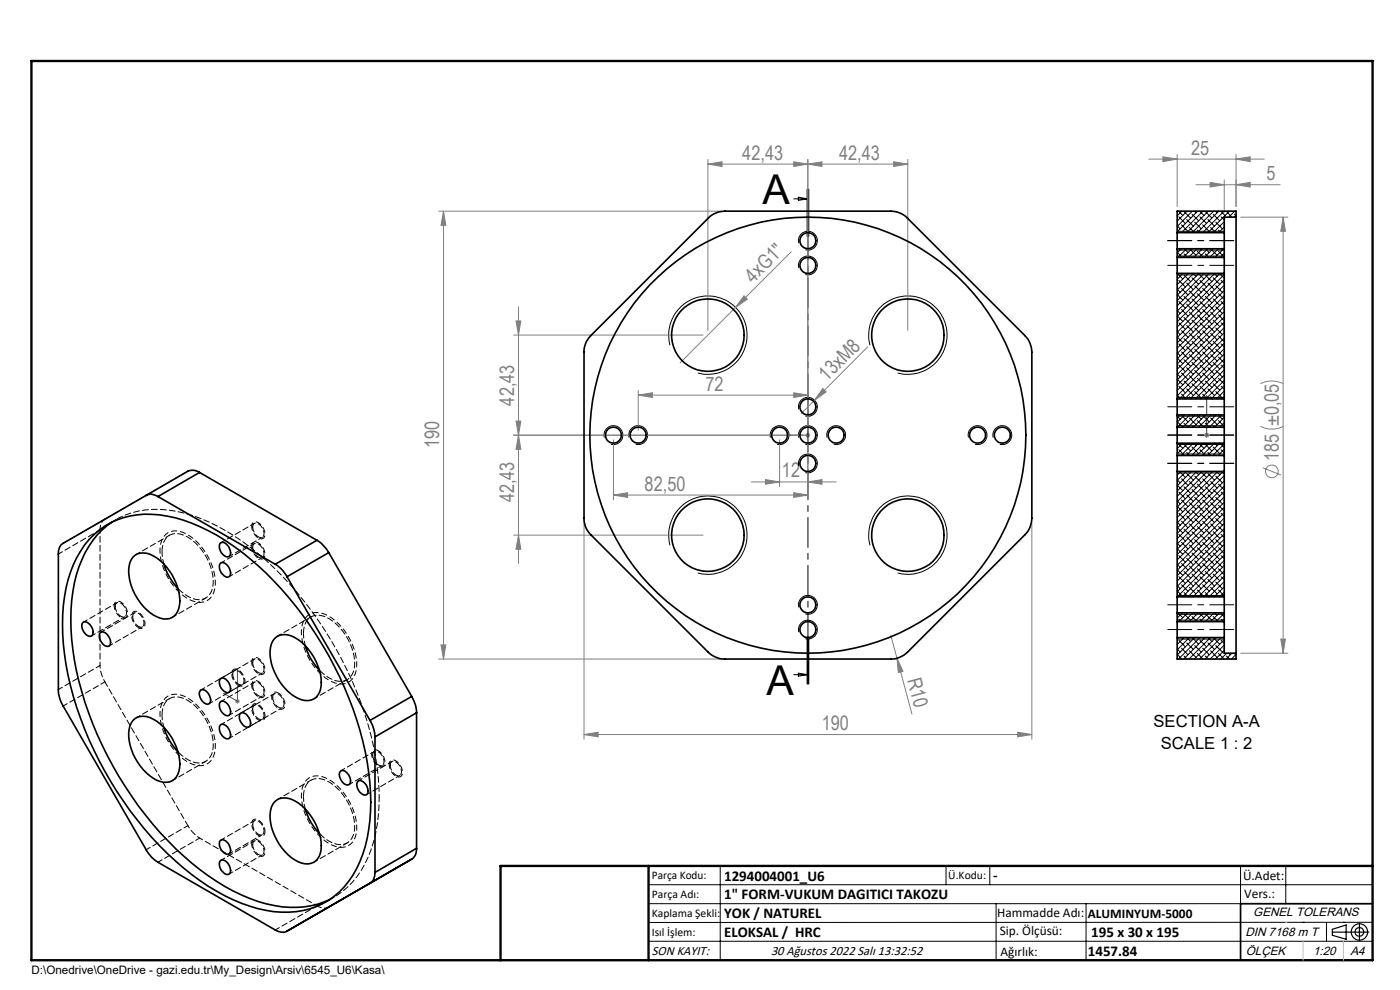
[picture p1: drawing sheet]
<svg xmlns="http://www.w3.org/2000/svg" width="297mm" height="210mm" viewBox="0 0 297 210" stroke-linecap="round" stroke-linejoin="round" font-family="sans-serif">
<g fill="none" stroke="#808080" stroke-width=".21">
<path d="M150.2 34.8l3-.5v1zM150.2 34.8h42.4M150.2 33.8v36.3M168.4 34.3l3 .5-3 .5zM171.4 33.8v57.5M171.4 34.8l3-.5v1zM189.6 34.3l3 .5-3 .5zM192.6 33.8v36.3M243.7 33.8h24.5M246.7 33.3l3 .5-3 .5zM249.7 32.8v11M253.7 39.2h17.9"/>
<path d="M256.7 38.7l3 .5-3 .5zM259.7 38.2v6.8M262.2 39.2l3-.5v1zM262.2 33.8l3-.5v1zM262.2 32.8v11M93.1 44.8h59.7M94.1 44.8v95M94.1 44.8l.5 3h-1zM167.9 53.4l-23.6 23.6M263.2 46.1h10M272.2 46.1v92.5M272.2 46.1l.5 3h-1z"/>
<path d="M109 71.1h40.2M109.5 68.1h1l-.5 3zM110 65.1v54.4M157.8 62.8l.7 .7-2.5 1.7zM184.1 73.6l-14.1 14.1M109 92.3h61.4M109.5 89.3h1l-.5 3zM110 92.3l.5 3h-1zM130.1 93.3v12.7M135.4 83.8l3-.5v1zM135.4 82.8v8.5M135.4 83.8h36"/>
<path d="M165.4 93.3v9.9M168.4 83.3l3 .5-3 .5zM170.9 92.3h1M171 92l.7 .7M171.4 91.8v1M171.4 93.3v12.7M171.7 92l-.7 .7M174.6 82.4l.7 .7-2.5 1.8zM255.5 92.3h1M255.6 92l.7 .7M256 91.8v1M256.3 92l-.7 .7"/>
<path d="M267.4 90.4a5.4 5.4 0 0 0 4.8 0M267.4 81.4l.3-.2a5.3 5.3 0 0 1 4.5 .2M267.9 99.2l3.8 1.5M109 113.5h40.2M110 113.5l.5 3h-1zM123.9 110.9v45.9M130.1 105l3-.5v1zM130.1 105h41.3M159.4 102.2h18M162.4 101.7l3 .5-3 .5zM168.4 104.5l3 .5-3 .5zM171.4 102.2l3-.5v1z"/>
<path d="M218.9 110.9v45.9M93.1 139.8h59.7M93.6 136.8h1l-.5 3zM189 134.8l1.3 4.8M190.3 139.6l1.3 2.8-1 .3zM190.3 139.6l3.2 11.9M263.2 138.6h10M271.7 135.6h1l-.5 3zM49.9 148.8h1M50 148.4l.7 .7M50.4 148.2v1.1M50.7 148.4l-.7 .7"/>
<path d="M123.9 155.8l3-.5v1zM123.9 155.8h95M215.9 155.3l3 .5-3 .5z"/>
<circle cx="269.8" cy="100" r="1.35"/>
</g>
<g fill="none" stroke="#000" stroke-width=".21">
<path d="M168.4 42.2h3M169.4 41.8l2 .4-2 .3zM169.4 51.6a2 2 0 0 1 1.8-2.6 2 2 0 0 1 2.2 2.2 2 2 0 0 1-2.5 1.8M169.4 56.8a2 2 0 0 1 1.8-2.5 2 2 0 0 1 2.2 2.2 2 2 0 0 1-2.5 1.7M171.2 40.1v10M171.4 40.1v10M171.6 40.1v10M249.7 49.1h10M249.7 53h10M249.7 58.3h10M249.7 54.3h10M142.1 73.2a8.3 8.3 0 0 1 7.3-10.4 8.3 8.3 0 0 1 9 9 8.3 8.3 0 0 1-10.4 7.3"/>
<path d="M184.6 73.2a8.3 8.3 0 0 1 7.3-10.4 8.3 8.3 0 0 1 9 9.1 8.3 8.3 0 0 1-10.5 7.2M128.2 92.8a2 2 0 0 1 1.8-2.5 2 2 0 0 1 2.1 2.2 2 2 0 0 1-2.5 1.8M133.5 92.8a2 2 0 0 1 1.8-2.5 2 2 0 0 1 2.1 2.2 2 2 0 0 1-2.5 1.8M163.4 92.8a2 2 0 0 1 1.8-2.5 2 2 0 0 1 2.2 2.2 2 2 0 0 1-2.5 1.8M169.4 92.8a2 2 0 0 1 1.8-2.5 2 2 0 0 1 2.2 2.2 2 2 0 0 1-2.5 1.8M169.4 86.8a1.99 1.99 0 0 1 1.8-2.5 1.99 1.99 0 0 1 2.1 2.2 1.99 1.99 0 0 1-2.4 1.7M169.4 98.8a2 2 0 0 1 1.8-2.5 2 2 0 0 1 2.2 2.2 2 2 0 0 1-2.5 1.8M175.4 92.8a2 2 0 0 1 1.8-2.5 2 2 0 0 1 2.2 2.2 2 2 0 0 1-2.5 1.8M205.5 92.8a2 2 0 0 1 1.8-2.5 2 2 0 0 1 2.1 2.2 2 2 0 0 1-2.5 1.8M210.7 92.8a2 2 0 0 1 1.8-2.5 2 2 0 0 1 2.1 2.2 2 2 0 0 1-2.5 1.8M249.7 90.3h10M249.7 94.3h10"/>
<path d="M249.7 88.3h10M249.7 84.3h10M249.7 96.3h10M142.1 115.7a8.3 8.3 0 0 1 7.3-10.5 8.3 8.3 0 0 1 9.1 9 8.3 8.3 0 0 1-10.5 7.4M184.6 115.7a8.3 8.3 0 0 1 7.3-10.5 8.3 8.3 0 0 1 9 9.1 8.3 8.3 0 0 1-10.5 7.3M249.7 100.3h10M169.4 134.1a2 2 0 0 1 1.8-2.5 2 2 0 0 1 2.2 2.1 2 2 0 0 1-2.5 1.8M169.4 128.8a2 2 0 0 1 1.8-2.5 2 2 0 0 1 2.2 2.2 2 2 0 0 1-2.5 1.7M171.2 135.1v10M171.4 135.1v10M171.6 135.1v10zM249.7 131.5h10"/>
<path d="M249.7 135.6h10M249.7 130.3h10M249.7 126.3h10M168.4 143.1h3M169.4 142.8l2 .3-2 .3zM137.6 187.7h153.6M137.6 191.7h153.6M137.6 199.7h153.6M152.8 183.7v20M200.7 183.7v4M210 183.7v4M211.3 191.7v12"/>
<path d="M230.4 191.7v12M263.2 183.7v20M272.8 183.7v8M276.4 195.6h.1M281.4 195.6v4.1M285 195.6h.1M291.2 195.6l-153.6 .1"/>
</g>
<path d="M33.9 116.8a12.8 12.8 0 0 0 6.5 10.5 3.3 3.3 0 0 0 5.2-2.5 12.3 12.3 0 0 0-6.7-11.8 3.3 3.3 0 0 0-4.9 3l-.1 .8M63.9 134.1a12.8 12.8 0 0 0 6.5 10.5 3.3 3.3 0 0 0 5.2-2.5 12.3 12.3 0 0 0-6.7-11.8 3.3 3.3 0 0 0-4.9 3l-.1 .8M33.9 151.4a12.8 12.8 0 0 0 6.5 10.5 3.3 3.3 0 0 0 5.2-2.4 12.3 12.3 0 0 0-6.7-11.9 3.3 3.3 0 0 0-4.9 3l-.1 .8M63.9 168.8a12.8 12.8 0 0 0 6.5 10.4 3.3 3.3 0 0 0 5.2-2.4 12.3 12.3 0 0 0-6.7-11.9 3.3 3.3 0 0 0-4.9 3l-.1 .9" fill="none" stroke="#000" stroke-width=".21" stroke-dasharray="1.3 .6" stroke-dashoffset=".6" stroke-linecap="butt"/>
<g fill="none" stroke="#000" stroke-width=".21" stroke-dasharray="1.3 .6" stroke-dashoffset=".4" stroke-linecap="butt">
<path d="M53.4 111.7a2.7 2.7 0 0 0 2.1 2.6 1.25 1.25 0 0 0 .5-1.9l-.2-.5a1.76 1.76 0 0 0-2-1.1l-.2 .2-.2 .7M53.4 116a2.7 2.7 0 0 0 2.1 2.6 1.25 1.25 0 0 0 .5-1.9l-.2-.5a1.76 1.76 0 0 0-2-1.2l-.2 .3-.2 .7M24.2 128.5a2.7 2.7 0 0 0 2.1 2.7 1.25 1.25 0 0 0 .6-2l-.3-.4a1.76 1.76 0 0 0-2-1.2l-.2 .2-.2 .7M29.4 133.1a.94 .94 0 0 0 1.2 0 .94 .94 0 0 0 .1-1.3l-.3-.9a1.76 1.76 0 0 0-2-1.2 1.76 1.76 0 0 0 0 2.4l1 1M50.6 145.4a.94 .94 0 0 0 1.2-.1 .94 .94 0 0 0 .1-1.2l-.3-1a1.76 1.76 0 0 0-2-1.1 1.76 1.76 0 0 0 0 2.3l1 1.1M53.4 145.4a2.7 2.7 0 0 0 2.1 2.6 1.25 1.25 0 0 0 .5-1.9l-.2-.5a1.76 1.76 0 0 0-2-1.2l-.2 .3-.2 .7M53.4 140.5a2.7 2.7 0 0 0 2.1 2.6 1.25 1.25 0 0 0 .5-1.9l-.2-.5a1.76 1.76 0 0 0-2-1.2l-.2 .3-.2 .7M56.2 151.9a2.7 2.7 0 0 0-2.1-2.6 1.25 1.25 0 0 0-.5 1.9l.2 .5a1.76 1.76 0 0 0 2 1.1l.2-.2 .2-.7M59.1 147a.94 .94 0 0 0-1.3 0 .94 .94 0 0 0-.1 1.3l.4 .9a1.76 1.76 0 0 0 2 1.2 1.76 1.76 0 0 0 0-2.4l-1-1M80.3 159.2a.94 .94 0 0 0-1.3 .1 .94 .94 0 0 0-.1 1.2l.4 .9a1.76 1.76 0 0 0 2 1.2 1.76 1.76 0 0 0 0-2.3l-1-1.1M53.4 179a2.7 2.7 0 0 0 2.1 2.7 1.25 1.25 0 0 0 .5-2l-.2-.4a1.76 1.76 0 0 0-2-1.2l-.2 .2-.2 .7M56.2 176.4a2.7 2.7 0 0 0-2.1-2.7 1.25 1.25 0 0 0-.5 2l.2 .4a1.76 1.76 0 0 0 2 1.2l.2-.2 .2-.7"/>
<path d="M82.6 162.2a2.7 2.7 0 0 0 2.1 2.6 1.25 1.25 0 0 0 .5-1.9l-.2-.5a1.76 1.76 0 0 0-2-1.1l-.2 .2-.2 .7"/>
</g>
<g fill="none" stroke="#000" stroke-width=".25">
<path d="M282.6 197.7h7.8M282.6 197.1l3-.9v3l-3-.8zM288.4 195.8v3.8M106.2 203.7h185"/>
<circle cx="288.4" cy="197.7" r="1.74"/>
<circle cx="288.4" cy="197.7" r=".93"/>
</g>
<path d="M167.2 92.3l.4-.1v.2zM171.4 84v8.3h-4.2M171.4 84l.1 .4h-.2zM256 92.3h.1M256 92.2v.2zM256 84v.4v-.4M256 84v8.3M47.4 147.1h.3v.2zM50.4 141.9v.4h-.1zM50.4 141.9v6.9l-3-1.7" fill="none" stroke="#00f" stroke-width=".21"/>
<path d="M247.7 51h14M247.7 56.3h14M261.7 51h-14M247.7 86.3h14M247.7 92.3h14M247.7 98.3h14M261.7 98.3h-14M261.7 92.3h-14M261.7 128.3h-14M261.7 133.5h-14" fill="none" stroke="#000" stroke-width=".21" stroke-dasharray="15.2 1.3 1.3 1.3" stroke-dashoffset="10.1"/>
<path d="M171.4 40.1v105" fill="none" stroke="#000" stroke-width=".21" stroke-dasharray="6.3 1.3 1.3 1.3" stroke-dashoffset="1.5"/>
<path d="M291.2 191.7h-28v12" fill="none" stroke="#000" stroke-width=".35"/>
<path d="M6.7 12.9h284.5v190.8h-284.5zM137.6 183.7v20M291.2 183.7h-185v20" fill="none" stroke="#000" stroke-width=".5"/>
<path d="M276.4 199.7v4M285 199.7v4" fill="none" stroke="#c0c0c0" stroke-width=".21"/>
<path d="M272.8 195.6h.1" fill="none" stroke="#c0c0c0" stroke-width=".25"/>
<g fill="#00f">
<path d="M167.2 92.3l.4 .1v-.2zM171.4 84l-.1 .4h.2z"/>
<path d="M47.4 147.1l.3 .2v-.2zM50.4 141.9l-.1 .4h.1zM256 92.2v.2zM256 84v.4zM256 92.2v.2zM256 84v.4z"/>
</g>
<g fill="#808080">
<path d="M157.8 62.8l.7 .7-2.5 1.7z"/>
<path d="M174.6 82.4l.7 .7-2.5 1.8z"/>
<path d="M190.3 139.6l1.3 2.8-1 .3z"/>
<path d="M168.4 83.3l3 .5-3 .5zM135.4 83.8l3-.5v1z"/>
<path d="M189.6 34.3l3 .5-3 .5zM171.4 34.8l3-.5v1zM168.4 104.5l3 .5-3 .5zM130.1 105l3-.5v1z"/>
<path d="M150.2 34.8l3-.5v1zM168.4 34.3l3 .5-3 .5zM123.9 155.8l3-.5v1zM215.9 155.3l3 .5-3 .5z"/>
<path d="M262.2 39.2l3-.5v1zM256.7 38.7l3 .5-3 .5z"/>
<path d="M272.2 46.1l.5 3h-1zM271.7 135.6h1l-.5 3z"/>
<path d="M110 113.5l.5 3h-1zM109.5 89.3h1l-.5 3zM94.1 44.8l.5 3h-1zM93.6 136.8h1l-.5 3z"/>
<path d="M109.5 68.1h1l-.5 3zM110 92.3l.5 3h-1z"/>
<path d="M162.4 101.7l3 .5-3 .5zM171.4 102.2l3-.5v1z"/>
<path d="M246.7 33.3l3 .5-3 .5zM262.2 33.8l3-.5v1z"/>
</g>
<g fill="none" stroke="#000" stroke-width=".35">
<path d="M249.7 54.6v3.4M249.7 49.3v3.5M249.7 54.6h10M249.7 58h10M249.7 52.8v1.8M249.7 58v26.6M249.7 49.3h10M249.7 52.8h10M259.7 54.6v3.4M259.7 49.3v3.5M259.7 52.8v1.8M259.7 58v26.6"/>
<path d="M262.2 46.1v92.5M262.2 46.1v-1.3h-12.5v4.5M262.2 46.1h-2.5v3.2M125.3 71.2l24.9-24.9a5 5 0 0 1 3.6-1.5h35.2a5 5 0 0 1 3.5 1.5l24.9 24.9a5 5 0 0 1 1.5 3.5v35.2a5 5 0 0 1-1.5 3.5l-24.9 25a5.2 5.2 0 0 1-3.5 1.4h-35.2a5.2 5.2 0 0 1-3.6-1.4l-24.9-25a4.8 4.8 0 0 1-1.4-3.5v-35.2a4.8 4.8 0 0 1 1.4-3.5zM249.7 84.6v3.4M249.7 90.6v3.4M249.7 96.6v3.4M249.7 84.6h10M249.7 88h10M249.7 96.6h10M249.7 94h10M249.7 88v2.6"/>
<path d="M249.7 94v2.6M249.7 90.6h10M259.7 84.6v3.4M259.7 90.6v3.4M259.7 96.6v3.4M259.7 88v2.6M259.7 94v2.6M18.9 114.5a17.1 17.1 0 0 1 16.6-5 40.8 40.8 0 0 1 19.2 10.5 75.3 75.3 0 0 1 23.5 43.8 36.5 36.5 0 0 1-1.9 19 16.7 16.7 0 0 1-18.2 10.6 37.8 37.8 0 0 1-19.2-9.3 75.9 75.9 0 0 1-24.9-43.1 40.1 40.1 0 0 1 1-19.7 20.9 20.9 0 0 1 3.9-6.8zM23.7 110.8a20.7 20.7 0 0 0-8.2 14.7 53.5 53.5 0 0 0 3.3 25.8 73.8 73.8 0 0 0 25.4 34.5 33.4 33.4 0 0 0 17.3 6.7 17.6 17.6 0 0 0 8.5-1.7M28.2 118.2a3.3 3.3 0 0 1 4.3-.3 11.5 11.5 0 0 1 5.6 10.3 3.1 3.1 0 0 1-4.8 2.6 11.3 11.3 0 0 1-5.9-10.8l.2-.7zM31 105.1l-17.6 10.1a2.41 2.41 0 0 0-1 2.3v28.8a7 7 0 0 0 1 3.5l17.6 30.5a6.8 6.8 0 0 0 2.5 2.6l24.9 14.4a2.59 2.59 0 0 0 2.5 .2M31 105.1a2.37 2.37 0 0 1 2.5 .2"/>
<path d="M33.5 105.3l24.9 14.4M34.7 119.7l.1 .1a13.4 13.4 0 0 0 2.9 5.1M42.3 100.2a2.58 2.58 0 0 0-2.5-.2l-8.8 5.1M42.3 100.2l-8.8 5.1M42.3 100.2l24.9 14.4M46.7 115.2a1.23 1.23 0 0 1 1.8 .8 1.48 1.48 0 0 1 0 2.1 2.09 2.09 0 0 1-1.8-2.9zM46.7 119.5a1.23 1.23 0 0 1 1.8 .8 1.45 1.45 0 0 1 0 2.1 1.85 1.85 0 0 1-1.9-1.8zM58.4 119.7a6.8 6.8 0 0 1 2.5 2.6M67.2 114.6a7.9 7.9 0 0 1 2.5 2.6M67.2 114.6l-8.8 5.1M69.7 117.2l-8.8 5.1M69.7 117.2l17.6 30.5"/>
<path d="M249.7 100v26.6M249.7 100h10M259.7 100v26.6M17.5 132.1a1.23 1.23 0 0 1 1.8 .7 1.45 1.45 0 0 1 0 2.1 2.12 2.12 0 0 1-1.9-2.5zM21.2 134.3a1.23 1.23 0 0 1 1.8 .7 1.45 1.45 0 0 1 0 2.1 2.12 2.12 0 0 1-1.8-2.8zM58.2 135.5a3.8 3.8 0 0 1 5.1 .2 11.8 11.8 0 0 1 4.8 9.8 3.1 3.1 0 0 1-4.8 2.7 11.5 11.5 0 0 1-5.9-10.9l.2-.7zM60.9 122.3l17.6 30.5M64.7 137l.1 .1a12.9 12.9 0 0 0 3 5.1M249.7 131.9v3.3M249.7 126.6v3.4M249.7 135.2v4.6h12.5v-1.2M249.7 130v1.9"/>
<path d="M249.7 131.9h10M249.7 135.2h10M249.7 126.6h10M249.7 130h10M259.7 131.9v3.3M259.7 126.6v3.4M259.7 130v1.9M259.7 135.2v3.4h2.5M28.2 152.8a3.3 3.3 0 0 1 4.3-.2 11.5 11.5 0 0 1 5.6 10.3 3.1 3.1 0 0 1-4.8 2.6 11.4 11.4 0 0 1-5.9-10.9l.2-.7zM34.7 154.3l.1 .1a13.4 13.4 0 0 0 2.9 5.1M42.5 146.5a1.23 1.23 0 0 1 1.8 .7 1.29 1.29 0 0 1-.3 2.2 2.25 2.25 0 0 1-1.5-2.9zM46.7 148.9a1.23 1.23 0 0 1 1.8 .8 1.48 1.48 0 0 1 0 2.1 2.09 2.09 0 0 1-1.8-2.9z"/>
<path d="M46.7 144a1.23 1.23 0 0 1 1.8 .8 1.48 1.48 0 0 1 0 2.1 2.09 2.09 0 0 1-1.8-2.9zM46.7 153.8a1.23 1.23 0 0 1 1.8 .8 1.48 1.48 0 0 1 0 2.1 2.09 2.09 0 0 1-1.8-2.9zM50.9 151.4a1.23 1.23 0 0 1 1.8 .7 1.45 1.45 0 0 1 0 2.1 2.12 2.12 0 0 1-1.8-2.8zM78.5 152.8a7.3 7.3 0 0 1 1.1 3.5M79.6 156.3v28.8M87.3 147.7a6.8 6.8 0 0 1 1.1 3.5M87.3 147.7l-8.8 5.1M88.4 151.2l-8.8 5.1M88.4 151.2v28.7M46.7 178.3a1.29 1.29 0 0 1 1.8 .8 1.48 1.48 0 0 1 0 2.1 2.09 2.09 0 0 1-1.8-2.9zM58.2 170.1a3.8 3.8 0 0 1 5.1 .2 11.8 11.8 0 0 1 4.8 9.9 3.1 3.1 0 0 1-4.8 2.6 11.5 11.5 0 0 1-5.9-10.9l.2-.7zM64.7 171.6l.1 .1a12.9 12.9 0 0 0 3 5.1"/>
<path d="M72.2 163.6a1.24 1.24 0 0 1 1.8 .8 1.54 1.54 0 0 1 0 2.1 1.81 1.81 0 0 1-2-1.8v-.4zM75.9 165.8a1.24 1.24 0 0 1 1.8 .7 1.48 1.48 0 0 1 0 2.1 2.08 2.08 0 0 1-1.8-2.8zM88.4 179.9a2.41 2.41 0 0 1-1.1 2.3M88.4 179.9l-8.8 5.2M46.7 182.6a1.23 1.23 0 0 1 1.8 .8 1.45 1.45 0 0 1 0 2 1.85 1.85 0 0 1-1.9-1.7zM78.5 187.4l-17.6 10.1M79.6 185.1a2.52 2.52 0 0 1-1.1 2.3M87.3 182.2l-8.8 5.2M87.3 182.2l-26.4 15.3"/>
<circle cx="171.4" cy="56.3" r="1.7"/>
<circle cx="171.4" cy="51.1" r="1.69"/>
<circle cx="150.2" cy="71.1" r="7.7"/>
<circle cx="192.6" cy="71.1" r="7.7"/>
<circle cx="130.1" cy="92.3" r="1.7"/>
<circle cx="135.4" cy="92.3" r="1.7"/>
<circle cx="165.4" cy="92.3" r="1.69"/>
<circle cx="171.4" cy="92.3" r="46.3"/>
<circle cx="171.4" cy="86.3" r="1.69"/>
<circle cx="171.4" cy="92.3" r="1.69"/>
<circle cx="171.4" cy="98.3" r="1.69"/>
<circle cx="177.4" cy="92.3" r="1.69"/>
<circle cx="207.4" cy="92.3" r="1.7"/>
<circle cx="212.6" cy="92.3" r="1.7"/>
<circle cx="150.2" cy="113.5" r="7.7"/>
<circle cx="192.6" cy="113.5" r="7.7"/>
<circle cx="171.4" cy="128.3" r="1.7"/>
<circle cx="171.4" cy="133.5" r="1.69"/>
</g>
<path d="M24.6 110.2l-1.8 1M80.4 169.1a67.1 67.1 0 0 0-10.2-33.3 66.3 66.3 0 0 0-22.5-23.3 27.9 27.9 0 0 0-16.8-4.3 16 16 0 0 0-7.2 2.5M69.1 191.3l1.8-1" fill="none" stroke="#000" stroke-width=".21" stroke-dasharray="1.3 .6" stroke-dashoffset=".6"/>
<g fill="none" stroke="#000" stroke-width=".21" stroke-dasharray="1.3 .6" stroke-dashoffset=".3">
<path d="M12.4 117.5l8.8-5.1M21.2 112.4a2.5 2.5 0 0 1 1.1-2.3M22.3 110.1l-8.9 5.1M34.8 119.6l-.4-2.5M64.8 136.9l-.4-2.5M13.4 149.7l8.9-5.1M21.2 141.2l-8.8 5.1M34.8 154.3l-.4-2.6M39.9 175.1l-8.9 5.1M64.8 171.6l-.4-2.6M33.5 182.9l8.9-5.1M67.3 192.1l-8.9 5.2"/>
<path d="M69.8 192.4a2.5 2.5 0 0 1-2.5-.3M70 190.8a18.2 18.2 0 0 0 9.2-12.2 34.6 34.6 0 0 0 1.2-9.5"/>
</g>
<path d="M34.4 117.1a3.3 3.3 0 0 1 2.8-3.9 7.3 7.3 0 0 1 5.5 3.4 10.1 10.1 0 0 1 2.2 8.6 2.96 2.96 0 0 1-4.2 1.7 8.3 8.3 0 0 1-2.9-2.1M64.4 134.4a3.3 3.3 0 0 1 3.5-3.9 10.1 10.1 0 0 1 6.8 7 6.4 6.4 0 0 1-.4 6.2 3.3 3.3 0 0 1-4.3 .2l-2.2-1.7M34.4 151.7a3.3 3.3 0 0 1 2.8-3.9 7.3 7.3 0 0 1 5.5 3.4 10.1 10.1 0 0 1 2.2 8.7 2.96 2.96 0 0 1-4.2 1.6 8.3 8.3 0 0 1-2.9-2M64.4 169a3.3 3.3 0 0 1 3.5-3.8 10.1 10.1 0 0 1 6.8 6.9 6.4 6.4 0 0 1-.4 6.2 3.3 3.3 0 0 1-4.3 .2l-2.2-1.7" fill="none" stroke="#000" stroke-width=".21" stroke-dasharray="1.3 .6" stroke-dashoffset="-.1"/>
<g fill="none" stroke="#000" stroke-width=".21" stroke-dasharray="1.3 .6" stroke-dashoffset=".2">
<path d="M53.6 111.8a.77 .77 0 0 1 .5-.8 .77 .77 0 0 1 .9 .2l.6 .7a1.48 1.48 0 0 1 0 2.1 2.1 2.1 0 0 1-2-2.2M53.6 116.1a.77 .77 0 0 1 .5-.8 .77 .77 0 0 1 .9 .2l.6 .7a1.48 1.48 0 0 1 0 2.1 2.1 2.1 0 0 1-2-2.2M24.4 128.6a.77 .77 0 0 1 .5-.8 .77 .77 0 0 1 .9 .3l.6 .6a1.48 1.48 0 0 1 0 2.1 2.1 2.1 0 0 1-2-2.2M28.2 130.8a.77 .77 0 0 1 .4-.8 .77 .77 0 0 1 .9 .2l.6 .7a1.48 1.48 0 0 1 0 2.1 2.1 2.1 0 0 1-1.9-2.2M49.4 143a.77 .77 0 0 1 .4-.8 .77 .77 0 0 1 .9 .3l.7 .6a1.48 1.48 0 0 1 0 2.1 2.1 2.1 0 0 1-2-2.2M53.6 140.6a.77 .77 0 0 1 .5-.8 .77 .77 0 0 1 .9 .2l.6 .7a1.48 1.48 0 0 1 0 2.1 2.1 2.1 0 0 1-2-2.2M53.6 145.5a.77 .77 0 0 1 .5-.8 .77 .77 0 0 1 .9 .2l.6 .7a1.48 1.48 0 0 1 0 2.1 2.1 2.1 0 0 1-2-2.2M53.6 150.4a.77 .77 0 0 1 .5-.8 .77 .77 0 0 1 .9 .2l.6 .7a1.48 1.48 0 0 1 0 2.1 2.1 2.1 0 0 1-2-2.2M57.8 147.9a.77 .77 0 0 1 .5-.8 .77 .77 0 0 1 .9 .2l.6 .7a1.48 1.48 0 0 1 0 2.1 2.1 2.1 0 0 1-2-2.2M39.9 175.1l-17.6-30.5M53.6 174.9a.77 .77 0 0 1 .5-.9 .77 .77 0 0 1 .9 .3l.6 .7a1.48 1.48 0 0 1 0 2.1 2.1 2.1 0 0 1-2-2.2M53.6 179.2a.77 .77 0 0 1 .5-.9 .77 .77 0 0 1 .9 .3l.6 .7a1.48 1.48 0 0 1 0 2.1 2.1 2.1 0 0 1-2-2.2"/>
<path d="M79.1 160.2a.77 .77 0 0 1 .4-.9 .77 .77 0 0 1 .9 .3l.7 .7a1.48 1.48 0 0 1 0 2.1 2.1 2.1 0 0 1-2-2.2M82.8 162.3a.77 .77 0 0 1 .4-.8 .77 .77 0 0 1 .9 .2l.7 .7a1.48 1.48 0 0 1 0 2.1 2.1 2.1 0 0 1-2-2.2"/>
</g>
<path d="M22.3 110.1l17.6-10.1" fill="none" stroke="#000" stroke-width=".21" stroke-dasharray="1.3 .6"/>
<path d="M21.2 141.2v-28.8M67.3 192.1l-24.9-14.3" fill="none" stroke="#000" stroke-width=".21" stroke-dasharray="1.3 .6" stroke-dashoffset=".5"/>
<path d="M22.3 144.6a7.2 7.2 0 0 1-1.1-3.4M42.4 177.8a7.2 7.2 0 0 1-2.5-2.7" fill="none" stroke="#000" stroke-width=".21" stroke-dasharray="1.3 .6" stroke-dashoffset=".7"/>
<g fill="none" stroke="#000" stroke-width=".21" stroke-dasharray="1.3 .6" stroke-dashoffset=".4">
<path d="M36 113.5l-7.1 4.1M48.6 118l7.1-4M54 111l-7.1 4.1M54 115.3l-7.1 4.1M19.4 134.9l7.1-4.1M23.1 137l7.1-4M24.8 127.9l-7.1 4M28.5 130l-7.1 4.1M36.6 130.9l7.1-4M48.6 122.3l7.1-4M54 139.8l-7.1 4.1M66 130.9l-7.1 4"/>
<path d="M36 148.2l-7.1 4.1M44.3 149.3l7.1-4.1M48.6 146.8l7.1-4.1M48.6 151.7l7.1-4.1M48.6 156.6l7.1-4.1M49.7 142.3l-7.1 4M52.8 154.2l7.1-4.1M54 144.7l-7.1 4.1M54 149.6l-7.1 4.1M58.2 147.2l-7.1 4M66.6 148.3l7.1-4.1M79.4 159.4l-7.1 4.1"/>
<path d="M36.6 165.6l7.1-4.1M54 174.1l-7.1 4.1M54 178.4l-7.1 4.1M66 165.5l-7.1 4.1M74 166.4l7.1-4.1M77.8 168.6l7-4.1M83.1 161.5l-7 4.1M48.6 181.1l7.1-4.1M48.6 185.4l7.1-4.1M66.6 182.9l7.1-4.1"/>
</g>
<g fill="none" stroke="#000" stroke-width=".21">
<path d="M249.7 53.5l1.1 1.1M249.7 49l.3 .3M249.7 47.9l.7 .6M249.7 58l1.2 1.2M249.7 46.8h.1M249.8 58l-.1 .1M250 44.8l.9 .9M250.1 52.8l.3 .2M250.1 59.5l1.4 1.4M250.1 46l1.4 1.4M250.6 52.8l-.9 .8M250.6 47.7l1.4 1.4"/>
<path d="M250.7 44.8l-1 1M251 58l-1.3 1.3M251.2 53.9l.8 .7M251.2 44.9l1.4 1.4M251.2 58.3l1.4 1.5M251.2 52.8l.8 .8M251.7 52.8l-1.8 1.8M251.7 46.6l1.5 1.4M251.8 44.8l-2.1 2.1M252 58v.1M252.1 58l-2.4 2.4M252.3 48.3l1.1 1"/>
<path d="M252.3 52.8l1.4 1.3M252.9 52.8l-1.9 1.8M252.9 54.4l.1 .2M252.9 58.9l1.4 1.4M252.9 45.4l1.4 1.4M252.9 44.8l-3.2 3.2M253.1 58l.6 .6M253.2 58l-3.5 3.5M253.4 44.8l.3 .3M253.4 47.1l1.4 1.4M254 52.8l-1.9 1.8M254 53.3l1.3 1.3"/>
<path d="M254 48.8l.6 .5M254.1 44.8l-4.4 4.4M254.2 58l1.2 1.2M254.4 58l-4.7 4.6M254.5 44.8l.9 .9M254.6 52.8l.2 .2M254.6 59.5l1.4 1.4M254.6 46l1.4 1.4M255.1 52.8l-1.8 1.8M255.1 47.7l1.4 1.4M255.2 44.8l-4.6 4.5M255.5 58l-5.8 5.8"/>
<path d="M255.7 53.9l.7 .7M255.7 52.8l.8 .8M255.7 58.3l1.4 1.5M255.7 44.9l1.4 1.4M256.2 52.8l-1.8 1.8M256.3 46.6l1.3 1.4M256.3 44.8l-4.5 4.5M256.5 58v.1M256.6 58l-6.9 6.9M256.8 52.8l1.4 1.3M256.8 48.3l1.1 1M257.4 52.8l-1.9 1.8"/>
<path d="M257.4 58.9l1.4 1.4M257.4 54.4l.2 .2M257.4 45.4l1.4 1.4M257.5 44.8l-4.6 4.5M257.6 58l.6 .6M257.7 58l-8 8M257.8 44.8l.4 .3M257.9 47.1l1.4 1.4M258.5 52.8l-1.9 1.8M258.5 53.3l1.2 1.2M258.5 48.8l.5 .5M258.6 44.8l-4.6 4.5"/>
<path d="M258.7 58l1 1M258.8 58l-9.1 9.1M259 44.8l.9 .9M259 59.5l.7 .6M259 46l.7 .7M259.1 52.8l.2 .2M259.6 52.8l-1.9 1.8M259.6 47.7l.1 .1M259.7 44.8l-4.6 4.5M259.7 47l-2.3 2.3M259.7 48.1l-1.2 1.2M259.7 53.8l-.8 .8"/>
<path d="M259.7 58.2l-10 10.1M259.7 59.4l-10 10M259.7 49.3h-.1M260.2 44.9l1.1 1.2M260.8 44.8l-4.5 4.5M261.9 45.4l.3 .4M261.9 44.8l-1.2 1.3M262.2 45.6l-.4 .5M249.7 79.3l.7 .7M249.7 78.2l.1 .1M249.7 75.9l1.2 1.2M249.7 74.8l.7 .7"/>
<path d="M249.7 73.7l.1 .1M249.7 71.5l1.2 1.2M249.7 70.3l.7 .7M249.7 69.2l.1 .1M249.7 67l1.2 1.2M249.7 65.9l.7 .6M249.7 64.7l.1 .1M249.7 62.5l1.2 1.2M249.7 61.4l.7 .6M249.7 60.2l.1 .1M250.1 77.4l1.4 1.4M250.1 72.9l1.4 1.5"/>
<path d="M250.1 68.5l1.4 1.3M250.1 64l1.4 1.4M250.6 79.1l1.4 1.4M250.6 74.6l1.4 1.4M250.6 70.1l1.4 1.4M250.6 65.6l1.4 1.5M250.6 61.2l1.4 1.4M251.2 76.3l1.4 1.4M251.2 71.8l1.4 1.4M251.2 67.3l1.4 1.4M251.2 62.9l1.4 1.3M251.7 78l1.5 1.4"/>
<path d="M251.7 73.5l1.5 1.4M251.7 69l1.5 1.4M251.7 64.5l1.5 1.4M251.7 60l1.5 1.4M252.3 79.7l1.4 1.4M252.3 75.2l1.4 1.4M252.3 70.7l1.4 1.4M252.3 66.2l1.4 1.4M252.3 61.7l1.4 1.4M252.9 76.9l1.4 1.4M252.9 72.4l1.4 1.4M252.9 67.9l1.4 1.4"/>
<path d="M252.9 63.4l1.4 1.4M253.4 78.6l1.4 1.4M253.4 74.1l1.4 1.4M253.4 69.6l1.4 1.4M253.4 65.1l1.4 1.4M253.4 60.6l1.4 1.4M254 75.7l1.4 1.4M254 71.3l1.4 1.4M254 66.8l1.4 1.4M254 62.3l1.4 1.4M254.6 77.4l1.4 1.4M254.6 72.9l1.4 1.5"/>
<path d="M254.6 68.5l1.4 1.3M254.6 64l1.4 1.4M255.1 79.1l1.4 1.4M255.1 74.6l1.4 1.4M255.1 70.1l1.4 1.4M255.1 65.6l1.4 1.5M255.1 61.2l1.4 1.4M255.7 76.3l1.4 1.4M255.7 71.8l1.4 1.4M255.7 67.3l1.4 1.4M255.7 62.9l1.4 1.3M256.3 78l1.3 1.4"/>
<path d="M256.3 73.5l1.3 1.4M256.3 69l1.3 1.4M256.3 64.5l1.3 1.4M256.3 60l1.3 1.4M256.8 79.7l1.4 1.4M256.8 75.2l1.4 1.4M256.8 70.7l1.4 1.4M256.8 66.2l1.4 1.4M256.8 61.7l1.4 1.4M257.4 76.9l1.4 1.4M257.4 72.4l1.4 1.4M257.4 67.9l1.4 1.4"/>
<path d="M257.4 63.4l1.4 1.4M257.9 78.6l1.4 1.4M257.9 74.1l1.4 1.4M257.9 69.6l1.4 1.4M257.9 65.1l1.4 1.4M257.9 60.6l1.4 1.4M258.5 75.7l1.2 1.3M258.5 71.3l1.2 1.2M258.5 66.8l1.2 1.2M258.5 62.3l1.2 1.2M259 77.4l.7 .7M259 72.9l.7 .7"/>
<path d="M259 68.5l.7 .6M259 64l.7 .6M259.6 61.2l.1 .1M259.6 79.1l.1 .1M259.6 74.6l.1 .1M259.6 70.1l.1 .1M259.6 65.6l.1 .1M259.7 60.5l-10 10M259.7 61.6l-10 10M259.7 62.8l-10 9.9M259.7 63.8l-10 10.1M259.7 65l-10 10"/>
<path d="M259.7 66.1l-10 10M259.7 67.2l-10 10M259.7 68.4l-10 9.9M259.7 69.5l-10 10M259.7 70.6l-10 10M259.7 71.7l-10 10M259.7 72.8l-10 10M259.7 74l-10 10M259.7 75.1l-9.5 9.5M259.7 76.2l-8.4 8.4M259.7 77.3l-7.3 7.3M259.7 78.4l-6.1 6.2"/>
<path d="M259.7 79.6l-5 5M249.7 96.2h.1M249.7 88.3l.7 .6M249.7 83.8l.7 .6M249.7 82.7l.1 .1M249.7 80.5l1.2 1.1M249.8 94l-.1 .1M249.8 94l1.1 1.1M250.1 95.4l1.2 1.2M250.1 81.9l1.4 1.4M250.2 88l-.5 .5M250.6 83.6l1 1"/>
<path d="M250.6 88.1l1.4 1.4M250.9 94l-1.2 1.2M251.2 94.3l1.4 1.4M251.2 89.8l.8 .8M251.2 80.8l1.4 1.4M251.3 88l-1.6 1.6M251.7 95.9l.7 .7M251.7 82.5l1.5 1.4M252 94l-2.3 2.3M252.3 84.2l.5 .4M252.3 88.6l1.4 1.5M252.4 88l-2.6 2.6"/>
<path d="M252.8 88l.4 .4M252.9 94.8l1.4 1.4M252.9 81.4l1.4 1.4M252.9 90.3l.3 .3M253.2 94l-2.7 2.6M253.2 94l.5 .5M253.4 96.5l.1 .1M253.4 83l1.4 1.4M253.5 88l-2.6 2.6-1.2-1.2M253.9 88l.9 .9M254 80.2l1.4 1.4M254 89.2l1.4 1.4"/>
<path d="M254.6 95.4l1.2 1.2M254.6 81.9l1.4 1.4M254.6 88l-2.5 2.6M255.1 88.1l1.4 1.4M255.1 83.6l1 1M255.4 94l-2.6 2.6M255.4 95.1l-1.1-1.1-2.6 2.6M255.7 94.3l1.4 1.4M255.7 80.8l1.4 1.4M255.7 89.8l.8 .8M255.8 88l-2.6 2.6M256.3 95.9l.6 .7"/>
<path d="M256.3 82.5l1.3 1.4M256.5 94l-2.6 2.6M256.8 84.2l.4 .4M256.8 88.6l1.4 1.5M256.9 88l-2.6 2.6M257.3 88l.3 .4M257.4 94.8l1.4 1.4M257.4 81.4l1.4 1.4M257.9 96.5l.1 .1M257.9 83l1.4 1.4M258 88l-2.6 2.6M258.2 94.5l-.6-.5-2.6 2.6"/>
<path d="M258.4 88l.9 .9M258.5 80.2l1.2 1.2M258.5 89.2l1.2 1.2M258.8 94l-2.6 2.6M258.8 94l.9 .9M259 95.4l.7 .7M259 81.9l.7 .7M259.2 88l-2.7 2.6M259.6 83.6l.1 .1M259.6 88.1l.1 .1M259.7 94.2l-2.4 2.4M259.7 95.3l-1.3 1.3"/>
<path d="M259.7 96.4l-.2 .2M259.7 80.7l-3.9 3.9M259.7 81.8l-2.8 2.8M259.7 82.9l-1.6 1.7M259.7 84.1l-.5 .5M259.7 88.5l-2 2.1-.3-.3M259.7 89.7l-.9 .9M249.7 119.7l.7 .7M249.7 118.6l.1 .1M249.7 116.4l1.2 1.2M249.7 115.2l.7 .7M249.7 114.1l.1 .1"/>
<path d="M249.7 111.9l1.2 1.2M249.7 110.8l.7 .6M249.7 109.6l.1 .1M249.7 107.4l1.2 1.2M249.7 106.2l.7 .7M249.7 105.2h.1M249.7 102.9l1.2 1.2M249.7 101.8l.7 .6M249.7 100.6l.1 .1M250.1 117.9l1.4 1.3M250.1 113.3l1.4 1.5M250.1 108.9l1.4 1.4"/>
<path d="M250.1 104.4l1.4 1.4M250.2 100l1.3 1.3M250.5 100l-.8 .8M250.6 119.5l1.4 1.4M250.6 115l1.4 1.4M250.6 110.6l1.4 1.4M250.6 106.1l1.4 1.3M250.6 101.6l1.4 1.4M251.2 116.7l1.4 1.4M251.2 112.2l1.4 1.4M251.2 107.7l1.4 1.4M251.2 103.2l1.4 1.5"/>
<path d="M251.6 100l-1.9 1.9M251.7 118.4l1.5 1.4M251.7 113.9l1.5 1.4M251.7 109.4l1.5 1.4M251.7 104.9l1.5 1.5M251.7 100.4l1.5 1.4M252.3 115.6l1.4 1.4M252.3 111.1l1.4 1.4M252.3 106.6l1.4 1.4M252.3 102.1l1.4 1.4M252.4 100l.2 .2M252.8 100l-3.1 3"/>
<path d="M252.9 117.3l1.4 1.4M252.9 112.8l1.4 1.4M252.9 108.3l1.4 1.4M252.9 103.8l1.4 1.4M253.4 118.9l1.4 1.5M253.4 114.5l1.4 1.4M253.4 110l1.4 1.4M253.4 105.5l1.4 1.4M253.4 101l1.4 1.4M253.6 100l.7 .7M253.9 100l-4.2 4.2M254 116.2l1.4 1.4"/>
<path d="M254 111.7l1.4 1.4M254 107.2l1.4 1.4M254 102.7l1.4 1.4M254.6 117.9l1.4 1.3M254.6 113.3l1.4 1.5M254.6 108.9l1.4 1.4M254.6 104.4l1.4 1.4M254.7 100l1.3 1.3M255 100l-5.3 5.3M255.1 119.5l1.4 1.4M255.1 115l1.4 1.4M255.1 110.6l1.4 1.4"/>
<path d="M255.1 106.1l1.4 1.3M255.1 101.6l1.4 1.4M255.7 116.7l1.4 1.4M255.7 112.2l1.4 1.4M255.7 107.7l1.4 1.4M255.7 103.2l1.4 1.5M256.1 100l-6.4 6.4M256.3 118.4l1.3 1.4M256.3 113.9l1.3 1.4M256.3 109.4l1.3 1.4M256.3 104.9l1.3 1.5M256.3 100.4l1.3 1.4"/>
<path d="M256.8 115.6l1.4 1.4M256.8 111.1l1.4 1.4M256.8 106.6l1.4 1.4M256.8 102.1l1.4 1.4M256.9 100l.2 .2M257.2 100l-7.5 7.6M257.4 117.3l1.4 1.4M257.4 112.8l1.4 1.4M257.4 108.3l1.4 1.4M257.4 103.8l1.4 1.4M257.9 118.9l1.4 1.5M257.9 114.5l1.4 1.4"/>
<path d="M257.9 110l1.4 1.4M257.9 105.5l1.4 1.4M257.9 101l1.4 1.4M258.1 100l.7 .7M258.4 100l-8.7 8.6M258.5 116.2l1.2 1.2M258.5 111.7l1.2 1.2M258.5 107.2l1.2 1.2M258.5 102.7l1.2 1.2M259 117.9l.7 .6M259 113.3l.7 .7M259 108.9l.7 .6"/>
<path d="M259 104.4l.7 .6M259.2 100l.5 .5M259.5 100l-9.8 9.8M259.6 119.5l.1 .1M259.6 115l.1 .1M259.6 110.6l.1 .1M259.6 106.1h.1M259.6 101.6l.1 .1M259.7 100.9l-10 10M259.7 102l-10 10M259.7 103.1l-10 10.1M259.7 104.3l-10 10"/>
<path d="M259.7 105.4l-10 10M259.7 106.5l-10 10M259.7 107.6l-10 10M259.7 108.8l-10 10M259.7 109.9l-10 10M259.7 111l-10 10M259.7 112.1l-10 10M259.7 113.3l-10 10M259.7 114.4l-10 10M259.7 115.5l-10 10M259.7 116.6l-10 10M259.7 117.7l-8.8 8.9"/>
<path d="M259.7 118.9l-7.7 7.7M259.7 120l-6.6 6.6M249.7 138.8l1 1M249.7 137.7l.7 .6M249.7 136.6l.1 .1M249.7 125.3l1.2 1.2M249.7 124.2l.7 .7M249.7 123.1l.1 .1M249.7 120.9l1.2 1.2M249.9 130l1 1M250 135.2l-.3 .4M250.1 135.8l1.4 1.4"/>
<path d="M250.1 131.3l.5 .6M250.1 122.3l1.4 1.4M250.6 137.5l1.4 1.4M250.6 135.2l.3 .3M250.6 124l1.4 1.4M250.8 130l-1.1 1.1M251.2 135.2l-1.5 1.5M251.2 139.2l.6 .6M251.2 125.7l.9 .9M251.2 121.2l1.4 1.4M251.2 130.2l1.4 1.4M251.7 136.4l1.5 1.4"/>
<path d="M251.7 122.9l1.5 1.4M251.8 135.2l.8 .9M252 130l-1.9 1.9M252.3 135.2l-2.6 2.7M252.3 138l1.4 1.4M252.3 124.6l1.4 1.4M252.3 120.1l1.4 1.4M252.9 139.7v.1M252.9 130.8l1.1 1.1M252.9 126.3l.3 .3M252.9 121.8l1.4 1.4M252.9 135.2l1.4 1.5"/>
<path d="M253 130l-1.8 1.9M253.3 130l.4 .5M253.4 135.2l-3.7 3.8M253.4 136.9l1.4 1.4M253.4 123.5l1.4 1.4M254 138.6l1.2 1.2M254 125.2l1.4 1.3M254 120.6l1.4 1.5M254.2 130l-1.9 1.9M254.4 130l1 1M254.6 135.2l-4.6 4.6M254.6 135.8l1.4 1.4"/>
<path d="M254.6 131.3l.5 .6M254.6 122.3l1.4 1.4M255.1 137.5l1.4 1.4M255.1 135.2l.3 .3M255.1 124l1.4 1.4M255.3 130l-1.8 1.9M255.7 135.2l-4.6 4.6M255.7 139.2l.6 .6M255.7 125.7l.9 .9M255.7 121.2l1.4 1.4M255.7 130.2l1.4 1.4M256.3 136.4l1.3 1.4"/>
<path d="M256.3 135.2l.8 .9M256.3 122.9l1.3 1.4M256.4 130l-1.8 1.9M256.8 135.2l-4.6 4.6M256.8 138l1.4 1.4M256.8 124.6l1.4 1.4M256.8 120.1l1.4 1.4M257.4 139.7l.1 .1M257.4 126.3l.3 .3M257.4 121.8l1.4 1.4M257.4 130.8l1.1 1.1M257.4 135.2l1.4 1.5"/>
<path d="M257.6 130l-1.9 1.9M257.7 130l.5 .5M257.9 135.2l-4.5 4.6M257.9 136.9l1.4 1.4M257.9 123.5l1.4 1.4M258.5 138.6l1.2 1.2M258.5 125.2l1.2 1.2M258.5 120.6l1.2 1.3M258.7 130l-1.9 1.9M258.9 130l.8 .8M259 135.2l-4.5 4.6M259 135.8l.7 .7"/>
<path d="M259 122.3l.7 .7M259 131.3l.6 .6M259.6 137.5l.1 .1M259.6 135.2l.1 .2M259.6 124l.1 .1M259.7 130.1l-1.7 1.8M259.7 135.7l-4.1 4.1M259.7 136.8l-3 3M259.7 138l-1.9 1.8M259.7 121.1l-5.5 5.5M259.7 122.2l-4.4 4.4M259.7 123.4l-3.2 3.2"/>
<path d="M259.7 124.5l-2.1 2.1M259.7 125.6l-1 1M259.7 131.2l-.6 .7M260.2 139.2l.6 .6M260.2 138.6l-1.2 1.2M260.7 138.6l.3 .3M261.3 138.6l-1.2 1.2M261.8 138.6l.4 .4M261.9 139.7v.1M262.2 138.8l-1 1"/>
</g>
<g font-size="8.7">
<text x="161.8" y="43.2">A</text>
<text x="162.6" y="147.5">A</text>
</g>
<g font-size="4.2" fill="#808080">
<text x="157.5" y="33.8">42,43</text>
<text x="178" y="33.8">42,43</text>
<text x="252.7" y="32.8">25</text>
<text x="268.7" y="38.2">5</text>
<text x="159.8" y="60.2" transform="rotate(-45 159.8 60.2)">4xG1&quot;</text>
<text x="149.7" y="82.8">72</text>
<text x="175.4" y="81" transform="rotate(-45 175.4 81)">13xM8</text>
<text x="109" y="86" transform="rotate(-90 109 86)">42,43</text>
<text x="93.1" y="95" transform="rotate(-90 93.1 95)">190</text>
<text x="165.9" y="101.3">12</text>
<text x="271.3" y="97.8" transform="rotate(-90 271.3 97.8)">185 ±0,05</text>
<text x="109" y="106.6" transform="rotate(-90 109 106.6)">42,43</text>
<text x="136.8" y="104.1">82,50</text>
<text x="192.5" y="144.2" transform="rotate(75 192.5 144.2)">R10</text>
<text x="174.3" y="154.8">190</text>
</g>
<g font-size="3.5">
<text x="244.7" y="154.3">SECTION A-A</text>
<text x="246.3" y="158.8">SCALE 1 : 2</text>
</g>
<g font-size="3.2">
<text x="153.6" y="186.8">1294004001_U6</text>
<text x="153.6" y="190.8">1&quot; FORM-VUKUM DAGITICI TAKOZU</text>
<text x="210.7" y="186.6">-</text>
<text x="153.6" y="194.8">YOK / NATUREL</text>
<text x="153.6" y="198.8">ELOKSAL / HRC</text>
<text x="230.8" y="202.8">1457.84</text>
<text x="231.5" y="198.7">195 x 30 x 195</text>
</g>
<g font-size="2.8">
<text x="263.7" y="186.7">Ü.Adet:</text>
<text x="263.9" y="190.5">Vers.:</text>
<text x="211.5" y="194.5">Hammadde Adı:</text>
<text x="230.8" y="194.7">ALUMINYUM-5000</text>
<text x="138.3" y="202.6">SON KAYIT:</text>
<text x="163.6" y="202.6">30 Ağustos 2022 Salı 13:32:52</text>
<text x="212.1" y="198.4">Sip. Ölçüsü:</text>
<text x="212.2" y="202.7">Ağırlık:</text>
</g>
<g font-size="2.6">
<text x="265.9" y="194.4">GENEL TOLERANS</text>
<text x="264.2" y="198.5">DIN 7168 m T</text>
<text x="264.3" y="202.6">ÖLÇEK</text>
<text x="278.5" y="202.6">1:20</text>
<text x="286.5" y="202.6">A4</text>
</g>
<g font-size="2.5">
<text x="138.3" y="186.4">Parça Kodu:</text>
<text x="138.3" y="190.5">Parça Adı:</text>
<text x="201.2" y="186.5">Ü.Kodu:</text>
<text x="138.3" y="194.5">Kaplama Şekli:</text>
<text x="138.3" y="198.6">Isıl İşlem:</text>
<text x="6.7" y="206.7">D:\Onedrive\OneDrive - gazi.edu.tr\My_Design\Arsiv\6545_U6\Kasa\</text>
</g>
</svg>
